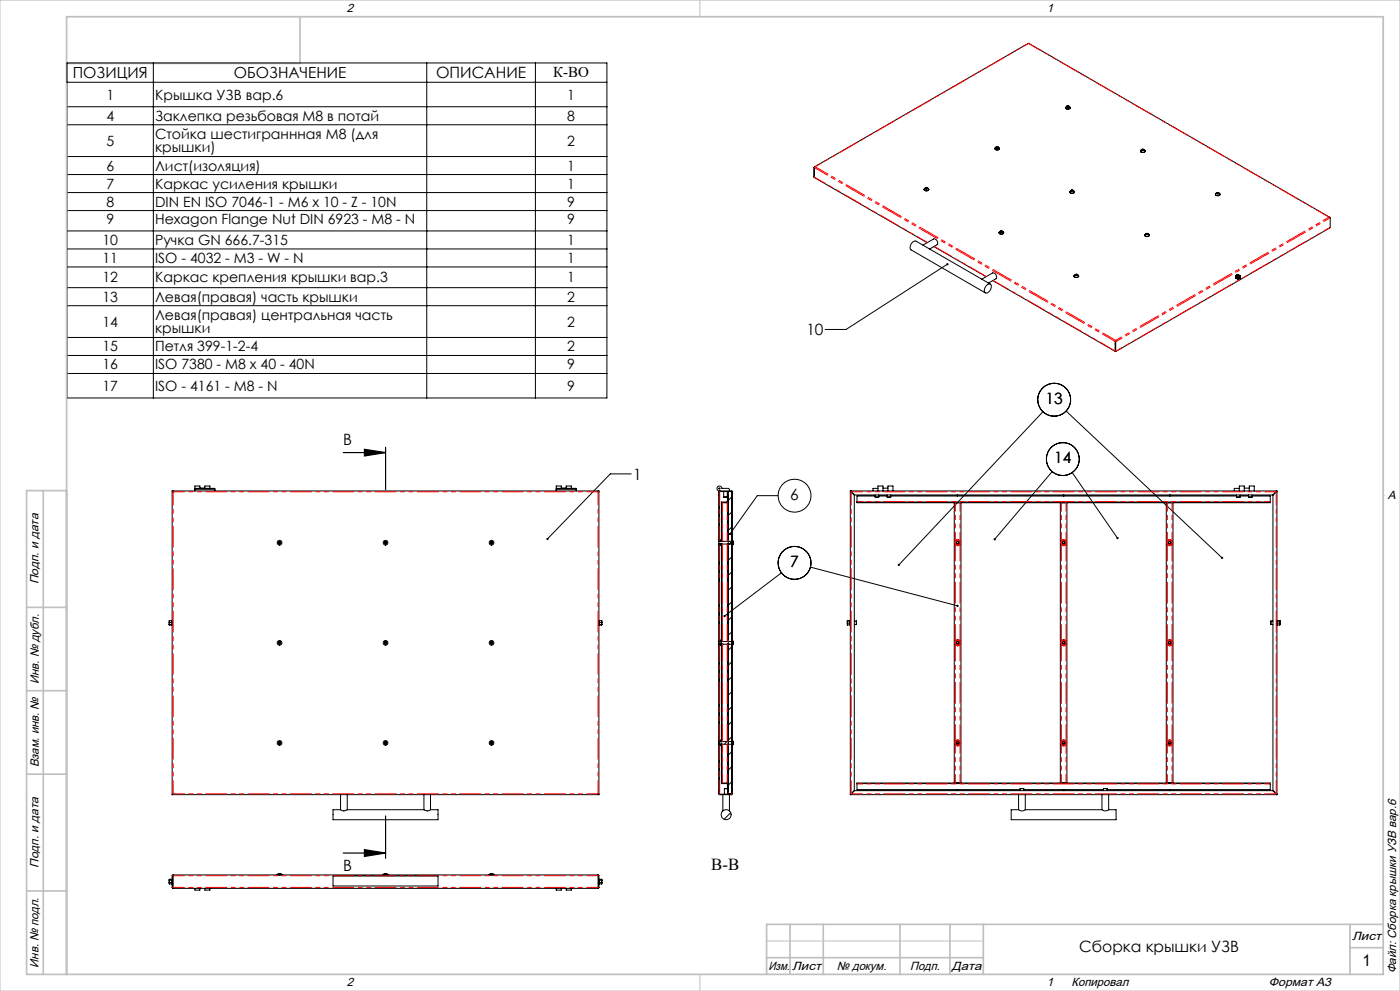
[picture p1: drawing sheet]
<svg xmlns="http://www.w3.org/2000/svg" width="420mm" height="297mm" viewBox="0 0 420 297" stroke-linecap="round" stroke-linejoin="round" font-family="sans-serif">
<path d="M103 135.6h12.7M109.3 134.7l6.4 .9-6.4 1.1zM115.7 134.1v12.7M103 255.7h12.7M109.3 254.6l6.4 1.1-6.4 1zM115.7 244.5v12.7" fill="none" stroke="#000" stroke-width=".35"/>
<g fill="none" stroke="#000" stroke-width=".3">
<path d="M20.1 18.9h162v100.4h-162zM46 18.9v100.4M128 18.9v100.4M160.6 18.9v100.4M308.5 13l90.4 52.1M308.5 13l-64.2 37M308.5 13h.1M20.1 32h162M20.1 37.4h162M20.1 24.7h162M319.7 32.3a.8 .8 0 0 0 1.4 0M319.8 32a.61 .61 0 0 1 .8-.3 .61 .61 0 0 1 .3 .9l-.8 .1a.39 .39 0 0 1-.4-.2 .39 .39 0 0 1 .1-.5z"/>
<path d="M320.1 31.8h.5l-.2 .3a.24 .24 0 0 1-.3 0 .24 .24 0 0 1 0-.3zM320.1 31.8l.2 .2M320.1 31.8v.2l.5 .1M320.3 32l-.1 .1M320.3 32l.2 .1M320.4 31.8l.2 .3M320.4 31.8h-.3M320.4 31.8v.2M320.4 32l.1 .1M320.4 32h-.1M320.5 32.1h.1M20.1 46.9h162"/>
<path d="M20.1 52.3h162M20.1 57.7h162M244.2 50.2l.3-.2-.2 .3v2.8M244.2 53.1l.1 .1M244.2 50.2h.1M244.2 53.1h.1M244.2 50.2v2.9M244.3 50.2v2.9M244.3 53.1h.1M244.3 53.1l33.9 19.6M244.4 50.2h-.1M277.2 56.8l.2 .3"/>
<path d="M277.2 56.8h.1M277.4 56.5a.59 .59 0 0 1 .8-.3 .59 .59 0 0 1 .2 .8l-.7 .1a.39 .39 0 0 1-.4-.1 .39 .39 0 0 1 .1-.5zM277.7 56.3l.1 .3 .3-.1M277.7 56.3v.2M277.8 56.5h.1M277.8 56.5h.3M278 56.3l.1 .2M278 56.3h-.3M278 56.3v.2M278 56.5h.1M278 56.5h-.2M278.1 56.5h.1"/>
<path d="M278.6 56.8l-.4 .4-.8-.1M278.6 56.8h.1M298.5 44.6l.4 .3h.6l.3-.3M298.5 44.5v.1M298.6 44.3a.58 .58 0 0 1 .8-.3 .58 .58 0 0 1 .1 .9h-.6a.39 .39 0 0 1-.4-.2 .39 .39 0 0 1 .1-.4zM298.8 44.1l.2-.1a.26 .26 0 0 1 .4 0 .26 .26 0 0 1 0 .3l-.4 .1zM298.9 44.1v.1l.4 .1M298.9 44.1l.2 .2M299.1 44.3h-.1M299.1 44.3h.2M299.2 44l.1 .3M299.2 44l-.3 .1"/>
<path d="M299.2 44v.2M299.2 44.2l.1 .1M299.2 44.2l-.1 .1M299.3 44.3h.1M299.8 44.5v.1M320.9 57.5l.5 .4h.6l.3-.4M320.9 57.5h.1M321 57.3a.61 .61 0 0 1 .9-.4 .61 .61 0 0 1 .2 .9l-.7 .1a.39 .39 0 0 1-.4-.2 .39 .39 0 0 1 0-.4zM321.3 57.1l.4-.1 .3 .2-.5 .2zM321.4 57l-.1 .2 .5 .1M321.4 57l.2 .3M321.6 57.3h-.1"/>
<path d="M321.6 57.3h.2M321.7 57l.1 .3M321.7 57h-.3M321.7 57v.2M321.7 57.2l.1 .1M321.7 57.2l-.1 .1M321.8 57.3h.1M322.3 57.5h.1M342.1 45.3a.8 .8 0 0 0 1.4 0M342.4 44.9a.57 .57 0 0 1 .9-.2 .57 .57 0 0 1-.1 .9h-.6a.42 .42 0 0 1-.4-.2 .42 .42 0 0 1 .2-.5zM342.5 44.9l.4-.2 .3 .3-.5 .1zM342.6 44.8l-.1 .2h.5"/>
<path d="M342.6 44.8v.2M342.7 45h.1M342.8 45h-.1M342.8 45h.2M342.9 44.8l.1 .2M342.9 44.8h-.3M342.9 44.8v.2M342.9 45h.1M342.9 45h-.1M343 45h.1M364.6 58.3l.5 .4 .7-.1 .2-.3M364.6 58.2v.1"/>
<path d="M364.8 57.9a.6 .6 0 0 1 .9-.2 .6 .6 0 0 1 .1 .8l-.7 .1a.42 .42 0 0 1-.4-.3 .42 .42 0 0 1 .1-.4zM365 57.9l.4-.2 .3 .2-.5 .2zM365.1 57.8v.2h.4M365.1 57.8l.2 .2M365.3 58h-.1M365.3 58h.2M365.4 57.7l.2 .2-.1 .1M365.4 57.7l-.3 .1M365.4 57.7v.3M365.4 58h.1M365.4 58h-.1M365.5 58h.1"/>
<path d="M366 58.2v.1M20.1 63.1h162M20.1 69.2h162M20.1 74.6h162M276.9 73.5l3.2-1.9a1.15 1.15 0 0 1 1 1.7l-2.2 1.3M280.2 73.9l15.6 9M284.2 79.2l-30.4 19.5h-6.3M299.7 69.8l.2 .3M299.7 69.7v.1M299.8 69.5a.61 .61 0 0 1 .8-.3 .61 .61 0 0 1 .3 .8l-.7 .1a.39 .39 0 0 1-.4-.2 .39 .39 0 0 1 0-.4zM300.2 69.3l-.1 .2h.5M300.2 69.3v.2"/>
<path d="M300.2 69.5h.4M300.5 69.2l.1 .3M300.5 69.2l-.3 .1M300.5 69.2v.3M300.5 69.5h.1M300.5 69.5h-.3M300.6 69.5h.1M301.1 69.8l-.5 .4-.7-.1M301.1 69.7v.1M343.4 70.5l.2 .3M343.4 70.5h.1M343.6 70.1a.57 .57 0 0 1 .9-.2 .57 .57 0 0 1 0 .9l-.6 .1a.4 .4 0 0 1-.4-.3 .4 .4 0 0 1 .1-.5z"/>
<path d="M343.8 70.1l.4-.1 .3 .2-.5 .1zM343.9 70l-.1 .2 .5 .1M343.9 70l.2 .2M344.1 70.2l-.1 .1M344.1 70.2l.2 .1M344.2 70l.1 .3M344.2 70h-.3M344.2 70v.2M344.2 70.2l.1 .1M344.2 70.2h-.1M344.3 70.3h.1M344.8 70.5l-.5 .4-.7-.1"/>
<path d="M344.8 70.5h.1M398.9 65.2l-.2-.1 .4 .2v2.9l-.2 .1-64.1 37M20.1 80h162M20.1 86.2h162M20.1 91.6h162M294.5 83.7l3.3-1.9a1.17 1.17 0 0 1 1 1.7l-2.3 1.3M296 85.5a.8 .8 0 0 1 1.2-.3 .8 .8 0 0 1 .1 1.2l-.5 1a.85 .85 0 0 1-1.3 .3 .85 .85 0 0 1-.1-1.3zM297.1 85.2l-22.3-12.9a1.73 1.73 0 0 0-1.5 2.6l22.3 12.9M297.9 84.1l36.7 21.2M322.2 82.8l.2 .2M322.2 82.7v.1M322.3 82.5a.61 .61 0 0 1 .8-.3 .61 .61 0 0 1 .3 .8l-.7 .1a.39 .39 0 0 1-.4-.2 .39 .39 0 0 1 0-.4z"/>
<path d="M322.6 82.3h.6a.28 .28 0 0 1-.3 .3 .28 .28 0 0 1-.3-.3zM322.7 82.3l-.1 .1 .5 .1M322.7 82.3v.2M322.8 82.5h.1M322.8 82.5h.3M323 82.2l.1 .3M323 82.2l-.3 .1M323 82.2v.2M323 82.4l.1 .1M323 82.4l-.2 .1M323.1 82.5h.1M323.6 82.8l-.5 .3-.7-.1"/>
<path d="M323.6 82.7v.1M370.7 83.3l.6 .4M370.7 82.9v.2M370.8 82.8l-.1 .5M370.8 82.7l-.1 .6M370.8 82.8l.5 .3M370.8 82.7v.1M371.1 82.4l-.2 .2M371.2 82.3l-.4 .4M371.2 82.3l-.4 .5M371.2 82.3l.6 .3M371.2 82.3l1 .4"/>
<path d="M371.3 82.3h.2M371.3 83.6v.1M371.3 83.1v.6M371.3 83.1h.1M371.3 83.6l.4 .1M371.4 83.1l-.1 .5M371.8 82.9l.2 .1-.1 .3-.2 .2-.2-.1M371.8 82.6l-.5 .5M371.8 82.6v.1M371.8 82.6l.4 .1M371.8 82.7l-.4 .4M371.8 82.7l.4 .1"/>
<path d="M372.2 82.8l-.1 .5-.4 .5-.4-.1M372.2 82.7v.1M20.1 101.1h162M20.1 106.5h162M20.1 111.9h162M334.6 105.2l.1 .1M334.6 102.3v2.9M334.7 102v.4M334.7 102.2l-.1 .1M334.7 102l-.1 .3M334.7 105.3h.1M334.7 102.4v2.9"/>
<path d="M312.9 123.4l-43.2 45.9M319.8 123.2l46.8 44M51.6 147.1l.3 .3M51.6 147.1v91.1M51.6 147.1h128.1M51.8 147.1l.1 .3M51.9 147.1v.3M51.9 147.4h.1M58.5 146.4v-.7h1.5v.6h1.5v-.6h1.5v.7M58.5 146.6h6M58.5 146.4v.7M58.5 146.4h6v.7"/>
<path d="M166.9 146.4v-.7h1.5v.6h1.5v-.6h1.5v.7M166.9 146.6h6M166.9 146.4h6v.7M166.9 146.4v.7M179.4 147.4h.1M179.4 147.3l.1-.2-.1 .3M179.5 147.1l-.1 .3M179.7 147.1l-.3 .3M179.7 147.1v91.1M189.4 142h-6.3l-18.9 19.5M215.7 148.3h.1M215.8 147.4l3.7-.1v90.6h-3.7"/>
<path d="M215.8 147.4v.1M215.8 147.4v14.5M215.8 147.1a.75 .75 0 0 1-.7-.7 .75 .75 0 0 1 .7-.8 .75 .75 0 0 1 .8 .8h1.9l.3 .2v.5M215.9 147.1l-.2 .2v90.7l.2 .2M215.9 147.1h3.5M215.9 147.1h.1M216.4 150.7h1.7M216.6 151.8l-.2 .2M216.6 156.3l-.2 .2M216.6 150.7v11.5M217.1 148.9h1.1M217.1 147.3v1.6"/>
<path d="M218 150.5l-.2 .2M218.1 150.7h.1M218.2 147.3v1.6M218.2 150.7h.2M218.2 150.7v11.5M218.4 148.7h-.2v1.8h-1.8v11.7M218.4 150.4l-.3 .3M218.4 147.7v.3M218.4 147.7h.1M218.5 147.3v90.5M219.4 147.3l.1 .1M219.4 147.1l.2 .3v14.8"/>
<path d="M219.4 147.1h.1M219.5 158l-1 1M219.6 148.8l-1.4 1.4M219.6 153.3l-1.4 1.4M233.4 148.6h-6.2l-8.2 11.5M255.1 147.1l.2 .4M255.1 147.1h128M255.1 147.1v91.1M255.2 147.1l.1 .4M255.3 147.3h.1M255.3 147.3v-.2l.1 .3M255.3 147.3l.1 .1"/>
<path d="M255.3 147.5l1 .9v88.5l-1 1M255.4 147.4h.1M255.4 147.4l.9 .9h125.5l1-.9M255.6 147.7h.1M257.1 150.5v.2h124v-.2M257.1 150.5h124M262.5 148.7h-5.4v1.8M262.5 148.9h1.1M262.5 148.3v.6M263.4 147.1v-1.4h1.5v1.4M263.4 146.4h-1.5v.7M263.6 148.3v.6"/>
<path d="M263.6 148.7h2.5M264.9 146.3h1.5M266.1 148.9h1.1M266.1 148.3v.6M266.4 147.1v-1.4h1.5v1.4M267.2 148.3v.6M267.2 148.7h103.7M286.3 150.7v84M287.2 148.3v.4M288.3 150.7v84M315.7 141.3l-17.3 20.3M318.1 150.7v84"/>
<path d="M319 148.3v.4M319.2 148.3v.4M320.1 150.7v84M321.7 141.6l13.5 19.7M349.9 150.7v84M351 148.3v.4M351.9 150.7v84M370.9 148.9h1.1M370.9 148.3v.6M371.8 147.1v-1.4h1.5v1.4M371.8 146.4h-1.5v.7M372 148.3v.6"/>
<path d="M372 148.7h2.5M373.3 146.3h1.5M374.5 148.9h1.1M374.5 148.3v.6M374.8 147.1v-1.4h1.5v1.4M375.6 148.7h5.5v1.8M375.6 148.3v.6M382.6 147.7h.1M382.7 147.5h.1M382.8 147.4h.1M382.8 147.5l-.9 .9v88.5l.9 1M382.9 147.2l-.1 .2z"/>
<path d="M382.9 147.1l-.1 .4M383.1 147.1l-.3 .4M383.1 147.1v91.1M83.7 162.4l.4 .3-.1 .2-.4-.2zM115.5 162.4h.3v.5l-.4-.2zM147.3 162.4h.3v.5h-.3zM215.7 163.3l.7 .2M215.7 163l3.9 .1v29.1M215.7 163.1h.7M215.8 163.4v28.5M216.3 161.9l-.6 .1M216.3 161.8h.1"/>
<path d="M216.3 161.8v.1M216.4 162.2h.1M216.4 163.1h.1M216.4 163.1v29.2M216.6 169.8l-.2 .2M216.6 165.3l-.2 .2M216.6 178.8l-.2 .2M216.6 162.2h.1M216.6 163.1v29.1M218.2 162.2h.1M218.2 163.1h.1M218.2 163.1v29.2"/>
<path d="M218.4 162.2h.1M218.4 163.1h.1M218.4 163.5l-.2 .2M218.4 177l-.2 .2M218.4 163.2h.1M219.5 162.5l-1 .9M219.5 171.4l-1 1M219.5 163.1h.1M219.6 175.8l-1.1 1.1M219.6 166.8l-1.4 1.4M219.6 162.2l-3.9 .1 .7-.1M219.6 162.2h.1"/>
<path d="M219.6 162h.1M219.6 163.4h.1M219.7 162l.4 .3v.7l-.4 .4M219.8 162.4v.5M219.8 162.4h.3M219.8 162.9h.3M219.8 162.7h.3M219.9 162.1l-1 1M234.5 171.7l-17.2 12.9M243.1 170l44.2 11.6M286.6 162.3h.1M286.6 162.3v.4"/>
<path d="M286.6 162.7l.3 .5M286.6 163l.3 .2M286.6 162.7v.3M286.6 163v.1M286.9 162.1h.7M286.9 162.1l-.3 .2M286.9 162.1l-.3 .6M286.9 163.2h.7M286.9 163.2l.4 .2M287.3 161.9l-.4 .2M287.3 161.9l.3 .2M287.3 163.4h.1"/>
<path d="M287.3 161.9h.1M287.6 162.1l.3 .2M287.6 162.1l.3 .6M287.6 163.2l-.3 .2M287.9 162.3v.4M287.9 162.7l-.3 .5M287.9 163l-.3 .2M287.9 162.7v.3M287.9 163l.1 .1M287.9 162.3h.1M318.4 162.3h.1M318.5 162.3v.4"/>
<path d="M318.5 162.7l.3 .5M318.5 163l.3 .2M318.5 162.7v.3M318.5 163l-.1 .1M318.8 162.1h.6M318.8 162.1l-.3 .2M318.8 162.1l-.3 .6M318.8 163.2h.6M318.8 163.2l.3 .2M319.1 161.9l-.3 .2M319.1 161.9l.3 .2M319.1 163.4h.1"/>
<path d="M319.1 161.9h.1M319.4 162.1l.3 .2M319.4 162.1l.3 .6M319.4 163.2l-.3 .2M319.7 162.3v.4M319.7 162.7l-.3 .5M319.7 163l-.3 .2M319.7 162.7v.3M319.7 163l.1 .1M319.7 162.3h.1M350.2 162.3h.1M350.2 162.3v.4"/>
<path d="M350.2 162.7l.4 .5M350.2 163l.4 .2M350.2 162.7v.3M350.2 163v.1M350.6 162.1h.6M350.6 162.1l-.4 .2M350.6 162.1l-.4 .6M350.6 163.2h.6M350.6 163.2l.3 .2M350.9 161.9l-.3 .2M350.9 161.9l.3 .2M350.9 163.4h.1"/>
<path d="M350.9 161.9h.1M351.2 162.1l.3 .2M351.2 162.1l.3 .6M351.2 163.2l-.3 .2M351.5 162.3v.4M351.5 162.7l-.3 .5M351.5 163l-.3 .2M351.5 162.7v.3M351.5 163l.1 .1M351.5 162.3h.1M50.8 186.6h.8M50.8 187.1h.8"/>
<path d="M50.8 187.3h.1M50.8 186v1.3M50.8 186h.8M50.8 186v.1M50.8 187.3h.8M51.6 186v1.3M51.6 186v.1M51.6 187.3h.1M83.7 192.4l.4 .2-.1 .3-.4-.3zM115.5 192.4h.3v.5l-.4-.3zM147.3 192.4h.3v.5h-.3zM179.7 186.6h.9"/>
<path d="M179.7 187.1h.9M179.7 187.3h.1M179.7 187.3h.8M180.5 186v1.3M180.5 186l-.8 .1M180.5 186l.1 .1M180.6 187.3h-.1M215.7 193.3l.7 .2M215.8 193.4v28.5M216.4 191.8l-.7 .2M216.4 192.3h.1M216.4 193.1h.1"/>
<path d="M216.4 193.1l-.7-.1 3.9 .1M216.4 193.1v29.1M216.6 192.3l-.9 .9M216.6 183.3l-.2 .2M216.6 196.7l-.2 .3M216.6 193.1h.1M216.6 192.2v.1M216.6 193.1v29.1M218.2 193.1h.1M218.2 193.1v29.1M218.4 193.1h.1M218.4 194.9l-.2 .3"/>
<path d="M218.4 193.2h.1M219.5 184.9l-1 1M219.5 198.4l-1 1M219.5 193.1h.1M219.6 189.3l-1.4 1.3M219.6 180.3l-1.4 1.4M219.6 193.7l-1.1 1.2M219.6 192.2l-3.9 .1h.7M219.6 192.2v.1M219.6 191.9h.1M219.6 193.1v29.1M219.6 193.4h.1"/>
<path d="M219.7 191.9l.4 .4v.7l-.4 .4M219.8 192.4v.5M219.8 192.4h.3M219.8 192.9h.3M219.8 192.6h.3M254.2 186.2h.9M254.2 186.8h.9M254.2 186h.8M254.2 187.3h.8M254.2 186v1.3M255 186v1.3M255 186l.1 .1"/>
<path d="M255.1 187.3h-.1M256.3 187.2h.6M256.3 186.1h.6M256.9 186.1v1.1M286.6 193h.1M286.6 192.3h.1M286.6 192.3v.3M286.6 192.6l.3 .6M286.6 193l.3 .2M286.6 192.6v.4M286.9 192.1h.7M286.9 192.1l-.3 .2"/>
<path d="M286.9 192.1l-.3 .5M286.9 193.2h.7M286.9 193.2l.4 .2M287.3 191.9l-.4 .2M287.3 191.9l.3 .2M287.3 193.5h.1M287.3 191.9h.1M287.6 192.1l.3 .2M287.6 192.1l.3 .5M287.6 193.2l-.3 .2M287.9 192.3v.3M287.9 192.6l-.3 .6"/>
<path d="M287.9 193l-.3 .2M287.9 192.6v.4M287.9 193h.1M288 192.3h-.1M318.4 193h.1M318.4 192.3h.1M318.5 192.3v.3M318.5 192.6l.3 .6M318.5 193l.3 .2M318.5 192.6v.4M318.8 192.1h.6M318.8 192.1l-.3 .2"/>
<path d="M318.8 192.1l-.3 .5M318.8 193.2h.6M318.8 193.2l.3 .2M319.1 191.9l-.3 .2M319.1 191.9l.3 .2M319.1 193.5h.1M319.1 191.9h.1M319.4 192.1l.3 .2M319.4 192.1l.3 .5M319.4 193.2l-.3 .2M319.7 192.3v.3M319.7 192.6l-.3 .6"/>
<path d="M319.7 193l-.3 .2M319.7 192.6v.4M319.7 193h.1M319.8 192.3h-.1M350.2 193h.1M350.2 192.3h.1M350.2 192.3v.3M350.2 192.6l.4 .6M350.2 193l.4 .2M350.2 192.6v.4M350.6 192.1h.6M350.6 192.1l-.4 .2"/>
<path d="M350.6 192.1l-.4 .5M350.6 193.2h.6M350.6 193.2l.3 .2M350.9 191.9l-.3 .2M350.9 191.9l.3 .2M350.9 193.5h.1M350.9 191.9h.1M351.2 192.1l.3 .2M351.2 192.1l.3 .5M351.2 193.2l-.3 .2M351.5 192.3v.3M351.5 192.6l-.3 .6"/>
<path d="M351.5 193l-.3 .2M351.5 192.6v.4M351.5 193h.1M351.6 192.3h-.1M381.3 186.1v1.1M381.3 187.2h.6M381.3 186.1h.6M383.1 186.2h.9M383.1 186.8h.9M383.1 187.3h.1M383.2 186h.7M383.2 187.3h.7"/>
<path d="M383.2 186v1.3M383.2 186l-.1 .1M383.9 186v1.3M216.6 219.2l-.2 .2M216.6 205.7l-.2 .2M216.6 210.2l-.2 .2M218.4 203.9l-.2 .2M218.4 208.4l-.2 .2M219.5 211.8l-1 1.1M219.6 202.7l-1.1 1.2M219.6 216.2l-1.4 1.4M219.6 207.2l-1.1 1.1"/>
<path d="M51.6 238.2h128.1M51.9 237.9h.1M51.9 237.9l-.3 .3M51.9 237.9v.3M51.9 237.9l-.1 .3M83.7 222.4l.4 .3-.1 .2-.4-.2zM102.2 238.2v4.5M104.2 238.2v4.5M115.5 222.4h.3v.5l-.4-.2zM127.2 238.2v4.5M129.2 238.2v4.5M147.3 222.4h.3v.5h-.3z"/>
<path d="M179.4 237.9h.1M179.4 237.9l.3 .3M179.4 237.9l.1 .3M179.4 237.9l.1 .3zM215.7 223.3l.7 .2M215.7 236.9h.1M215.8 223.4v14.5M215.8 238l-.1 .1M215.9 238.2h3.5M215.9 238.2h.1M216.4 223.1h.1M216.4 221.8l-.7 .2"/>
<path d="M216.4 222.2h.1M216.4 223.1l-.7-.1 3.9 .1M216.4 223.1v11.7h1.8v1.8h.2M216.4 234.7h1.7M216.4 223.1h.2M216.6 232.7l-.2 .2M216.6 223.7l-.2 .2M216.6 222.2h.1M216.6 223.1v11.6M216.9 238.2v4.8M217.3 236.4h.9zM217.3 236.4v1.6"/>
<path d="M218.1 222.2l-.8 .9M218.1 234.7h.1M218.1 234.7l.3 .2M218.2 222.2h.1M218.2 223.1h.1M218.2 234.7h.2M218.2 223.1v11.6M218.4 236.6v1.4M218.4 222.2h.1M218.4 223.1h-.2M218.4 237.6v.2M218.4 235.3l-.2 .2"/>
<path d="M218.4 221.9l-.2 .2M218.4 223.2h.1M218.8 238.2v4.8M219.4 238.2h.1M219.5 237.8h-1.1M219.5 225.3l-1 1M219.5 223.1h.1M219.6 229.7l-1.4 1.4M219.6 234.1l-1.1 1.2M219.6 220.7l-1.1 1.1M219.6 222.2l-3.9 .1 .7-.1M219.6 222.2h.1"/>
<path d="M219.6 223.1v14.8l-.2 .3M219.6 222h.1M219.6 223.3h.1M219.7 222l.4 .3v.7l-.4 .3M219.8 222.4v.5M219.8 222.4h.3M219.8 222.9h.3M219.8 222.7h.3M255.1 238.2h128M255.3 237.9h.1M255.3 237.9v.3zM255.3 237.9l-.2 .3"/>
<path d="M255.3 237.9l-.1 .3M255.4 237.9l.9-.9h125.5l1 .9M255.4 237.8h.1M255.4 237.7l.1 .1M257.1 234.8v1.8h48.9M257.1 234.8v-.1h124v.1M257.1 234.8h124M286.6 222.2v.1M286.6 222.3v.4M286.6 222.7l.3 .5M286.6 223l.3 .2M286.6 222.7v.3"/>
<path d="M286.6 223v.1M286.9 222.1h.7M286.9 222.1l-.3 .2M286.9 222.1l-.3 .6M286.9 223.2h.7M286.9 223.2l.4 .2M287.2 236.6v.4M287.3 221.9l-.4 .2M287.3 221.9l.3 .2M287.3 223.4h.1M287.3 221.9h.1M287.6 222.1l.3 .2"/>
<path d="M287.6 222.1l.3 .6M287.6 223.2l-.3 .2M287.9 222.3v.4M287.9 222.7l-.3 .5M287.9 223l-.3 .2M287.9 222.7v.3M287.9 223l.1 .1M288 222.2l-.1 .1M305.6 238.2v4.5M306 236.4h1.1M306 236.4v.6M307.1 236.3l-1.1 .1"/>
<path d="M307.1 236.3v.1M307.1 236.4v.6M307.1 236.6h23.9M307.6 238.2v4.5M318.5 223h.1M318.4 222.2l.1 .1M318.5 222.3v.4M318.5 222.7l.3 .5M318.5 223l.3 .2M318.5 222.7v.3M318.8 222.1h.6M318.8 222.1l-.3 .2"/>
<path d="M318.8 222.1l-.3 .6M318.8 223.2h.6M318.8 223.2l.3 .2M319 236.6v.4M319.1 221.9l-.3 .2M319.1 221.9l.3 .2M319.1 223.4h.1M319.1 221.9h.1M319.2 236.6v.4M319.4 222.1l.3 .2M319.4 222.1l.3 .6M319.4 223.2l-.3 .2"/>
<path d="M319.7 222.3v.4M319.7 222.7l-.3 .5M319.7 223l-.3 .2M319.7 222.7v.3M319.8 223.1h.1M319.8 222.2l-.1 .1M330.6 238.2v4.5M331 236.4h1.1M331 236.4v.6M331.1 236.3l1 .1M331.1 236.3l-.1 .1M332.1 236.4v.6"/>
<path d="M332.6 238.2v4.5M350.2 222.2v.1M350.2 222.3v.4M350.2 222.7l.4 .5M350.2 223l.4 .2M350.2 222.7v.3M350.2 223v.1M350.6 222.1h.6M350.6 222.1l-.4 .2M350.6 222.1l-.4 .6M350.6 223.2h.6M350.6 223.2l.3 .2"/>
<path d="M350.9 221.9l-.3 .2M350.9 221.9l.3 .2M350.9 223.4h.1M350.9 221.9h.1M351 236.6v.4M351.2 222.1l.3 .2M351.2 222.1l.3 .6M351.2 223.2l-.3 .2M351.5 222.3v.4M351.5 222.7l-.3 .5M351.5 223l-.3 .2M351.5 222.7v.3"/>
<path d="M351.5 223l.1 .1M351.6 222.2l-.1 .1M381.1 234.8v1.8h-49M382.7 237.8h.1M382.7 237.7v.1M382.8 237.9l.1 .3zM382.8 237.9h.1M382.8 237.9l.3 .3M382.8 237.9l.1 .3M102.2 242.7h-2.3v3h31.5v-3h-2.2M102.2 242.7a1.66 1.66 0 0 0 2 0M104.2 242.7h23"/>
<path d="M127.2 242.7a1.51 1.51 0 0 0 2 0M219.2 243.6l-2 1.9M307.6 242.7a1.51 1.51 0 0 1-2 0h-2.2v3h31.4v-3l-2.4 .1a1.53 1.53 0 0 1-1.8-.1M307.6 242.7h23M50.8 263.8h.8M50.8 264.5h.8M50.8 264.9h.1M50.8 263.5v1.4M50.8 264.9h.8M50.8 263.5h.8M50.8 263.5v.1M51.6 263.5v1.4"/>
<path d="M51.6 263.5v.1M51.6 266l.3 .2h127.5M51.6 262.5h.2M51.6 264.9h.1M51.6 266h.2M51.6 262.5v3.5M51.8 266l.1 .1M51.8 264.8h.1M51.8 263.7h.1M51.8 262.5v3.5M51.9 262.4l-.1 .1M51.9 266l.1 .2"/>
<path d="M51.9 262.5h.1M51.9 266h.1M51.9 262.2l-.3 .3M51.9 262.2v.3M51.9 262.2h127.5M58.5 266.2v.6h1.5v-.6M61.5 266.2v.6h1.5v-.6M83.1 262.2a.83 .83 0 0 1 1.5 0M83.1 262.2h1.5M83.1 262.2h.1M84.6 262.2h.1M99.9 262.5h31.5v3h-31.5z"/>
<path d="M115 262.2a.8 .8 0 0 1 1.3 0M115 262.2h1.3M115 262.2h.1M116.3 262.2h.1M146.8 262.2a.84 .84 0 0 1 1.4 0M146.8 262.2h1.4M146.8 262.2h.1M148.2 262.2h.1M166.9 266.2v.6h1.5v-.6M169.9 266.2v.6h1.5v-.6M179.4 262.2l.3 .3M179.4 262.2l.1 3.8"/>
<path d="M179.5 262.4l.2 .1M179.5 266l-.1 .2M179.5 264.8h.1M179.5 263.7h.1M179.5 263.4h.1M179.5 266h.1M179.5 266v.1M179.5 262.4v3.6M179.5 266h.2M179.7 266l-.3 .2M179.7 264.5h.9M179.7 263.8h.9"/>
<path d="M179.7 264.9h.8M179.7 262.5v3.5M180.5 263.5l-.8 .1M180.5 263.5v1.4M180.5 263.5l.1 .1M180.6 264.9h-.1"/>
<circle cx="277.9" cy="56.5" r=".29"/>
<circle cx="300.5" cy="69.5" r=".29"/>
<circle cx="371.8" cy="83.1" r=".33"/>
<circle cx="316.2" cy="119.8" r="4.9"/>
<circle cx="318.9" cy="137.6" r="4.9"/>
<circle cx="215.8" cy="146.4" r=".19"/>
<circle cx="238.4" cy="148.6" r="4.9"/>
<circle cx="83.9" cy="162.7" r=".35"/>
<circle cx="83.9" cy="162.7" r=".24"/>
<circle cx="83.9" cy="162.7" r=".71"/>
<circle cx="115.7" cy="162.7" r=".36"/>
<circle cx="115.7" cy="162.7" r=".71"/>
<circle cx="115.7" cy="162.7" r=".24"/>
<circle cx="147.5" cy="162.7" r=".35"/>
<circle cx="147.5" cy="162.7" r=".71"/>
<circle cx="147.5" cy="162.7" r=".25"/>
<circle cx="238.4" cy="168.7" r="4.9"/>
<circle cx="287.3" cy="162.7" r=".4"/>
<circle cx="287.3" cy="162.7" r=".9"/>
<circle cx="287.3" cy="162.6" r=".34"/>
<circle cx="319.1" cy="162.6" r=".34"/>
<circle cx="319.1" cy="162.7" r=".89"/>
<circle cx="319.1" cy="162.7" r=".4"/>
<circle cx="350.9" cy="162.7" r=".4"/>
<circle cx="350.9" cy="162.7" r=".9"/>
<circle cx="350.9" cy="162.7" r=".33"/>
<circle cx="83.9" cy="192.7" r=".25"/>
<circle cx="83.9" cy="192.7" r=".69"/>
<circle cx="83.9" cy="192.7" r=".34"/>
<circle cx="115.7" cy="192.7" r=".7"/>
<circle cx="115.7" cy="192.7" r=".35"/>
<circle cx="115.7" cy="192.7" r=".25"/>
<circle cx="147.5" cy="192.7" r=".25"/>
<circle cx="147.5" cy="192.7" r=".69"/>
<circle cx="147.5" cy="192.7" r=".34"/>
<circle cx="287.3" cy="192.6" r=".4"/>
<circle cx="287.3" cy="192.7" r=".9"/>
<circle cx="287.3" cy="192.7" r=".34"/>
<circle cx="319.1" cy="192.7" r=".34"/>
<circle cx="319.1" cy="192.6" r=".89"/>
<circle cx="319.1" cy="192.6" r=".4"/>
<circle cx="350.9" cy="192.7" r=".33"/>
<circle cx="350.9" cy="192.6" r=".4"/>
<circle cx="350.9" cy="192.7" r=".9"/>
<circle cx="83.9" cy="222.7" r=".35"/>
<circle cx="83.9" cy="222.7" r=".24"/>
<circle cx="83.9" cy="222.6" r=".69"/>
<circle cx="115.7" cy="222.7" r=".36"/>
<circle cx="115.7" cy="222.6" r=".7"/>
<circle cx="115.7" cy="222.7" r=".24"/>
<circle cx="147.5" cy="222.7" r=".35"/>
<circle cx="147.5" cy="222.6" r=".69"/>
<circle cx="147.5" cy="222.7" r=".25"/>
<circle cx="287.3" cy="222.7" r=".39"/>
<circle cx="287.3" cy="222.7" r=".89"/>
<circle cx="287.3" cy="222.6" r=".34"/>
<circle cx="319.1" cy="222.6" r=".34"/>
<circle cx="319.1" cy="222.6" r=".89"/>
<circle cx="319.1" cy="222.7" r=".39"/>
<circle cx="350.9" cy="222.7" r=".39"/>
<circle cx="350.9" cy="222.7" r=".89"/>
<circle cx="350.9" cy="222.7" r=".33"/>
<circle cx="217.8" cy="244.2" r="1.5"/>
</g>
<path d="M0 0h420v297h-420zM20 5h395v287h-395zM210 0v5M217.5 5h.1M20 148.5h.1M415 148.5h.1M405 277v15M210 292v5M217.5 292h.1M230 282h65" fill="none" stroke="#c0c0c0" stroke-width=".3"/>
<g fill="none" stroke="#c0c0c0" stroke-width=".5">
<path d="M90 5v14h-70M13 147v145M20 147h-12v145h407v-287h-395v287M8 182h12M8 207h12M8 232h12M8 267h12M237 277v15M247 277v15M270 277v15M285 277v15M295 277v15"/>
<path d="M405 277v15M415 277h-185v15M230 287h65M405 284h10"/>
</g>
<g fill="#000">
<path d="M109.3 134.7l6.4 .9-6.4 1.1zM109.3 254.6l6.4 1.1-6.4 1z"/>
<path d="M164 161.3l-.1 .4 .3-.2-.2 .3a.34 .34 0 0 0 .5 0 .34 .34 0 0 0 0-.5 .34 .34 0 0 0-.5 0zM283.9 79a.33 .33 0 0 0 .3 .5 .33 .33 0 0 0 .3-.5l-.3 .2 .2-.3z"/>
<path d="M269.5 169l-.1 .5 .3-.2-.3 .2a.34 .34 0 0 0 .5 0 .34 .34 0 0 0 0-.4 .34 .34 0 0 0-.4-.1zM366.4 166.9v.6h.4l-.2-.3 .3 .2-.1-.5zM298.2 161.4v.5l.2-.3-.2 .3a.34 .34 0 0 0 .4 0 .34 .34 0 0 0 0-.5 .34 .34 0 0 0-.4 0zM335 161.1v.4l.5 .1-.3-.3 .3 .2-.1-.5zM287 181.4l.1 .5 .4-.1-.2-.2 .3 .1-.2-.4zM218.8 159.7l-.1 .5 .1 .1 .2-.2-.2 .2a.35 .35 0 0 0 .5-.3 .35 .35 0 0 0-.5-.3zM217.1 184.4v.5l.2-.3-.2 .3a.35 .35 0 0 0 .5 0 .35 .35 0 0 0 0-.5 .35 .35 0 0 0-.5 0z"/>
</g>
<path d="M179.4 147.4h-127.5M51.9 237.9h127.5M51.9 266h127.6M51.9 262.5h127.6" fill="none" stroke="#f00" stroke-width=".3" stroke-dasharray="6.3 1.3 1.3 1.3 1.3 1.3" stroke-dashoffset="2.9"/>
<path d="M51.9 147.4v90.5M382.9 147.4v90.5M179.4 237.9v-90.5M255.4 237.9v-90.5" fill="none" stroke="#f00" stroke-width=".3" stroke-dasharray="6.3 1.3 1.3 1.3 1.3 1.3" stroke-dashoffset="2.4"/>
<path d="M334.7 102.4l64.4-37.1M334.7 105.3l64.4-37.2" fill="none" stroke="#f00" stroke-width=".3" stroke-dasharray="6.3 1.3 1.3 1.3 1.3 1.3" stroke-dashoffset="4.1"/>
<path d="M308.6 13l-64 37M334.7 102l64-36.9" fill="none" stroke="#f00" stroke-width=".3" stroke-dasharray="6.3 1.3 1.3 1.3 1.3 1.3" stroke-dashoffset="4.3"/>
<path d="M244.4 50.2l90.2 52.1M244.6 50l90.1 52M398.7 65.1l-90.1-52.1" fill="none" stroke="#f00" stroke-width=".3" stroke-dasharray="6.3 1.3 1.3 1.3 1.3 1.3" stroke-dashoffset="1.9"/>
<g fill="none" stroke="#f00" stroke-width=".3" stroke-dasharray="6.3 1.3 1.3 1.3 1.3 1.3">
<path d="M244.3 50.2h.1M244.4 53.1h-.1M334.6 105.2h.1M218.5 147.9h.1M382.8 147.4h.1M382.9 147.4h.1M218.5 162.1h.1M218.5 163.4h.1M286.5 162.6a.85 .85 0 0 0 1.2 .8 .85 .85 0 0 0 .1-1.4 .85 .85 0 0 0-1.3 .5v.1M286.6 163v-.8M286.6 162.2l.7-.4M287.3 163.4l-.7-.4"/>
<path d="M287.3 161.8l.7 .4M288 163l-.7 .4M288 162.2v.8M318.3 162.6a.85 .85 0 0 0 1.2 .8 .85 .85 0 0 0 .1-1.4 .85 .85 0 0 0-1.3 .5v.1M318.4 163v-.8M318.4 162.2l.7-.4M319.1 163.4l-.7-.4M319.1 161.8l.7 .4M319.8 163l-.7 .4M319.8 162.2v.8M350.1 162.6a.85 .85 0 0 0 1.2 .8 .85 .85 0 0 0 .1-1.4 .85 .85 0 0 0-1.3 .5v.1M350.2 163v-.8"/>
<path d="M350.2 162.2l.7-.4M350.9 163.4l-.7-.4M350.9 161.8l.7 .4M351.6 163l-.7 .4M351.6 162.2v.8M218.5 192.1h.1M218.5 193.4h.1M286.5 192.6a.85 .85 0 0 0 1.2 .8 .85 .85 0 0 0 .1-1.4 .85 .85 0 0 0-1.3 .5v.1M286.6 193v-.8M286.6 192.2l.7-.4M287.3 193.4l-.7-.4M287.3 191.8l.7 .4"/>
<path d="M288 193l-.7 .4M288 192.2v.8M318.3 192.6a.85 .85 0 0 0 1.2 .8 .85 .85 0 0 0 .1-1.4 .85 .85 0 0 0-1.3 .5v.1M318.4 193v-.8M318.4 192.2l.7-.4M319.1 193.4l-.7-.4M319.1 191.8l.7 .4M319.8 193l-.7 .4M319.8 192.2v.8M350.1 192.6a.85 .85 0 0 0 1.2 .8 .85 .85 0 0 0 .1-1.4 .85 .85 0 0 0-1.3 .5v.1M350.2 193v-.8M350.2 192.2l.7-.4"/>
<path d="M350.9 193.4l-.7-.4M350.9 191.8l.7 .4M351.6 193l-.7 .4M351.6 192.2v.8M218.5 237.5h.1M218.5 222.1h.1M218.5 223.4h.1M219.4 237.8v.2M255.4 237.9h.1M286.5 222.6a.85 .85 0 0 0 1.2 .8 .85 .85 0 0 0 .1-1.4 .85 .85 0 0 0-1.3 .5v.1M286.6 223v-.8M286.6 222.2l.7-.4"/>
<path d="M287.3 223.4l-.7-.4M287.3 221.8l.7 .4M288 223l-.7 .4M288 222.2v.8M318.3 222.6a.85 .85 0 0 0 1.2 .8 .85 .85 0 0 0 .1-1.4 .85 .85 0 0 0-1.3 .5v.1M318.4 223v-.8M318.4 222.2l.7-.4M319.1 223.4l-.7-.4M319.1 221.8l.7 .4M319.8 223l-.7 .4M319.8 222.2v.8M350.1 222.6a.85 .85 0 0 0 1.2 .8 .85 .85 0 0 0 .1-1.4 .85 .85 0 0 0-1.3 .5v.1"/>
<path d="M350.2 223v-.8M350.2 222.2l.7-.4M350.9 223.4l-.7-.4M350.9 221.8l.7 .4M351.6 223l-.7 .4M351.6 222.2v.8M382.9 237.9h.1M382.9 237.9h-.1"/>
</g>
<path d="M244.4 53.1l33.9 19.6" fill="none" stroke="#f00" stroke-width=".3" stroke-dasharray="6.3 1.3 1.3 1.3 1.3 1.3" stroke-dashoffset="2.7"/>
<path d="M280.3 73.8l15.6 9.1" fill="none" stroke="#f00" stroke-width=".3" stroke-dasharray="6.3 1.3 1.3 1.3 1.3 1.3" stroke-dashoffset=".5"/>
<path d="M297.9 84l36.7 21.2" fill="none" stroke="#f00" stroke-width=".3" stroke-dasharray="6.3 1.3 1.3 1.3 1.3 1.3" stroke-dashoffset="1.1"/>
<path d="M286.6 150.6v11.5M288 150.6v11.5M318.4 150.6v11.5M319.8 150.6v11.5M350.2 150.6v11.5M351.6 150.6v11.5M286.6 223.2v11.4M288 223.2v11.4M318.4 223.2v11.4M319.8 223.2v11.4M350.2 223.2v11.4M351.6 223.2v11.4" fill="none" stroke="#f00" stroke-width=".3" stroke-dasharray="6.3 1.3 1.3 1.3 1.3 1.3" stroke-dashoffset="3.8"/>
<path d="M286.6 163.2v28.9M288 163.2v28.9M318.4 163.2v28.9M319.8 163.2v28.9M350.2 163.2v28.9M351.6 163.2v28.9M286.6 193.2v28.9M288 193.2v28.9M318.4 193.2v28.9M319.8 193.2v28.9M350.2 193.2v28.9M351.6 193.2v28.9" fill="none" stroke="#f00" stroke-width=".3" stroke-dasharray="6.3 1.3 1.3 1.3 1.3 1.3" stroke-dashoffset="1.4"/>
<path d="M257.1 150.3h124M257.1 234.9h124" fill="none" stroke="#f00" stroke-width=".3" stroke-dasharray="6.3 1.3 1.3 1.3 1.3 1.3" stroke-dashoffset="4.7"/>
<path d="M255.4 147.4h127.4M382.8 237.9h-127.4" fill="none" stroke="#f00" stroke-width=".3" stroke-dasharray="6.3 1.3 1.3 1.3 1.3 1.3" stroke-dashoffset="3"/>
<path d="M216.8 150.6v11.6M218.2 150.6v11.6M216.8 223v11.6M218.2 223v11.6" fill="none" stroke="#f00" stroke-width=".3" stroke-dasharray="6.3 1.3 1.3 1.3 1.3 1.3" stroke-dashoffset="3.7"/>
<path d="M216.8 163v29.2M218.2 163v29.2M216.8 193v29.2M218.2 193v29.2" fill="none" stroke="#f00" stroke-width=".3" stroke-dasharray="6.3 1.3 1.3 1.3 1.3 1.3" stroke-dashoffset="1.3"/>
<path d="M215.9 161.9v-14.6M215.9 238v-14.6" fill="none" stroke="#f00" stroke-width=".3" stroke-dasharray="6.3 1.3 1.3 1.3 1.3 1.3" stroke-dashoffset="2.2"/>
<path d="M215.9 191.9v-28.5M215.9 221.9v-28.5" fill="none" stroke="#f00" stroke-width=".3" stroke-dasharray="6.3 1.3 1.3 1.3 1.3 1.3" stroke-dashoffset="1.6"/>
<text font-size="5" x="213.4" y="260.8">B-B</text>
<text font-size="4.8" x="408.8" y="289.5">1</text>
<g font-size="4.7">
<text x="130.8" y="23.4">ОПИСАНИЕ</text>
<text x="241.9" y="100.4">10</text>
<text x="313.7" y="121.1">13</text>
<text x="103" y="133.5">B</text>
<text x="189.9" y="143.7">1</text>
<text x="316.3" y="138.8">14</text>
<text x="237.1" y="149.8">6</text>
<text x="237.1" y="170">7</text>
<text x="103" y="261">B</text>
<text x="323.7" y="285.4">Сборка крышки УЗВ</text>
</g>
<g font-size="4.6">
<text x="21.8" y="23.5">ПОЗИЦИЯ</text>
<text x="70.2" y="23.5">ОБОЗНАЧЕНИЕ</text>
</g>
<text font-size="4.5" x="166" y="23.2">К-ВО</text>
<g font-size="4.2">
<text x="31.9" y="29.8">1</text>
<text x="46.5" y="29.8">Крышка УЗВ вар.6</text>
<text x="170.2" y="29.8">1</text>
<text x="31.9" y="36.2">4</text>
<text x="46.5" y="36.2">Заклепка резьбовая М8 в потай</text>
<text x="46.5" y="41.6">Стойка шестиграннная М8 (для</text>
<text x="170.2" y="36.2">8</text>
<text x="31.9" y="43.6">5</text>
<text x="46.5" y="45.7">крышки)</text>
<text x="170.2" y="43.6">2</text>
<text x="31.9" y="51.1">6</text>
<text x="46.5" y="51.1">Лист(изоляция)</text>
<text x="170.2" y="51.1">1</text>
<text x="31.9" y="56.5">7</text>
<text x="46.5" y="56.5">Каркас усиления крышки</text>
<text x="170.2" y="56.5">1</text>
<text x="31.9" y="61.9">8</text>
<text x="46.5" y="61.9">DIN EN ISO 7046-1 - M6 x 10 - Z - 10N</text>
<text x="170.2" y="61.9">9</text>
<text x="31.9" y="67.3">9</text>
<text x="46.5" y="67.3">Hexagon Flange Nut DIN 6923 - M8 - N</text>
<text x="170.2" y="67.3">9</text>
<text x="30.7" y="73.4">10</text>
<text x="46.5" y="73.4">Ручка GN 666.7-315</text>
<text x="170.2" y="73.4">1</text>
<text x="30.7" y="78.8">11</text>
<text x="46.5" y="78.8">ISO - 4032 - M3 - W - N</text>
<text x="170.2" y="78.8">1</text>
<text x="30.7" y="84.6">12</text>
<text x="46.5" y="84.6">Каркас крепления крышки вар.3</text>
<text x="170.2" y="84.6">1</text>
<text x="30.7" y="90.4">13</text>
<text x="46.5" y="90.4">Левая(правая) часть крышки</text>
<text x="46.5" y="95.8">Левая(правая) центральная часть</text>
<text x="170.2" y="90.4">2</text>
<text x="30.7" y="97.9">14</text>
<text x="46.5" y="99.9">крышки</text>
<text x="170.2" y="97.9">2</text>
<text x="30.7" y="105.3">15</text>
<text x="46.5" y="105.3">Петля 399-1-2-4</text>
<text x="170.2" y="105.3">2</text>
<text x="30.7" y="110.7">16</text>
<text x="46.5" y="110.7">ISO 7380 - M8 x 40 - 40N</text>
<text x="170.2" y="110.7">9</text>
<text x="30.7" y="117.1">17</text>
<text x="46.5" y="117.1">ISO - 4161 - M8 - N</text>
<text x="170.2" y="117.1">9</text>
</g>
<g font-size="3.6" fill="#010000">
<text x="104" y="3.6">2</text>
<text x="314" y="3.6">1</text>
<text x="416.4" y="149.6">A</text>
<text x="104" y="295.6">2</text>
<text x="314" y="295.6">1</text>
</g>
<g font-size="3.6">
<text x="11.6" y="175.1" transform="rotate(-90 11.6 175.1)">Подп. и дата</text>
<text x="11.6" y="205" transform="rotate(-90 11.6 205)">Инв. № дубл.</text>
<text x="11.6" y="230" transform="rotate(-90 11.6 230)">Взам. инв. №</text>
<text x="11.6" y="260.1" transform="rotate(-90 11.6 260.1)">Подп. и дата</text>
<text x="405.6" y="281.6">Лист</text>
<text x="11.6" y="290" transform="rotate(-90 11.6 290)">Инв. № подл.</text>
<text x="230.5" y="290.6">Изм.</text>
<text x="237.7" y="290.6">Лист</text>
<text x="251" y="290.6">№ докум.</text>
<text x="273" y="290.6">Подп.</text>
<text x="285.5" y="290.6">Дата</text>
<text x="418.9" y="291.8" transform="rotate(-90 418.9 291.8)">Файл: Сборка крышки УЗВ вар.6</text>
<text x="321.5" y="295.6">Копировал</text>
<text x="380.7" y="295.6">Формат А3</text>
</g>
</svg>
